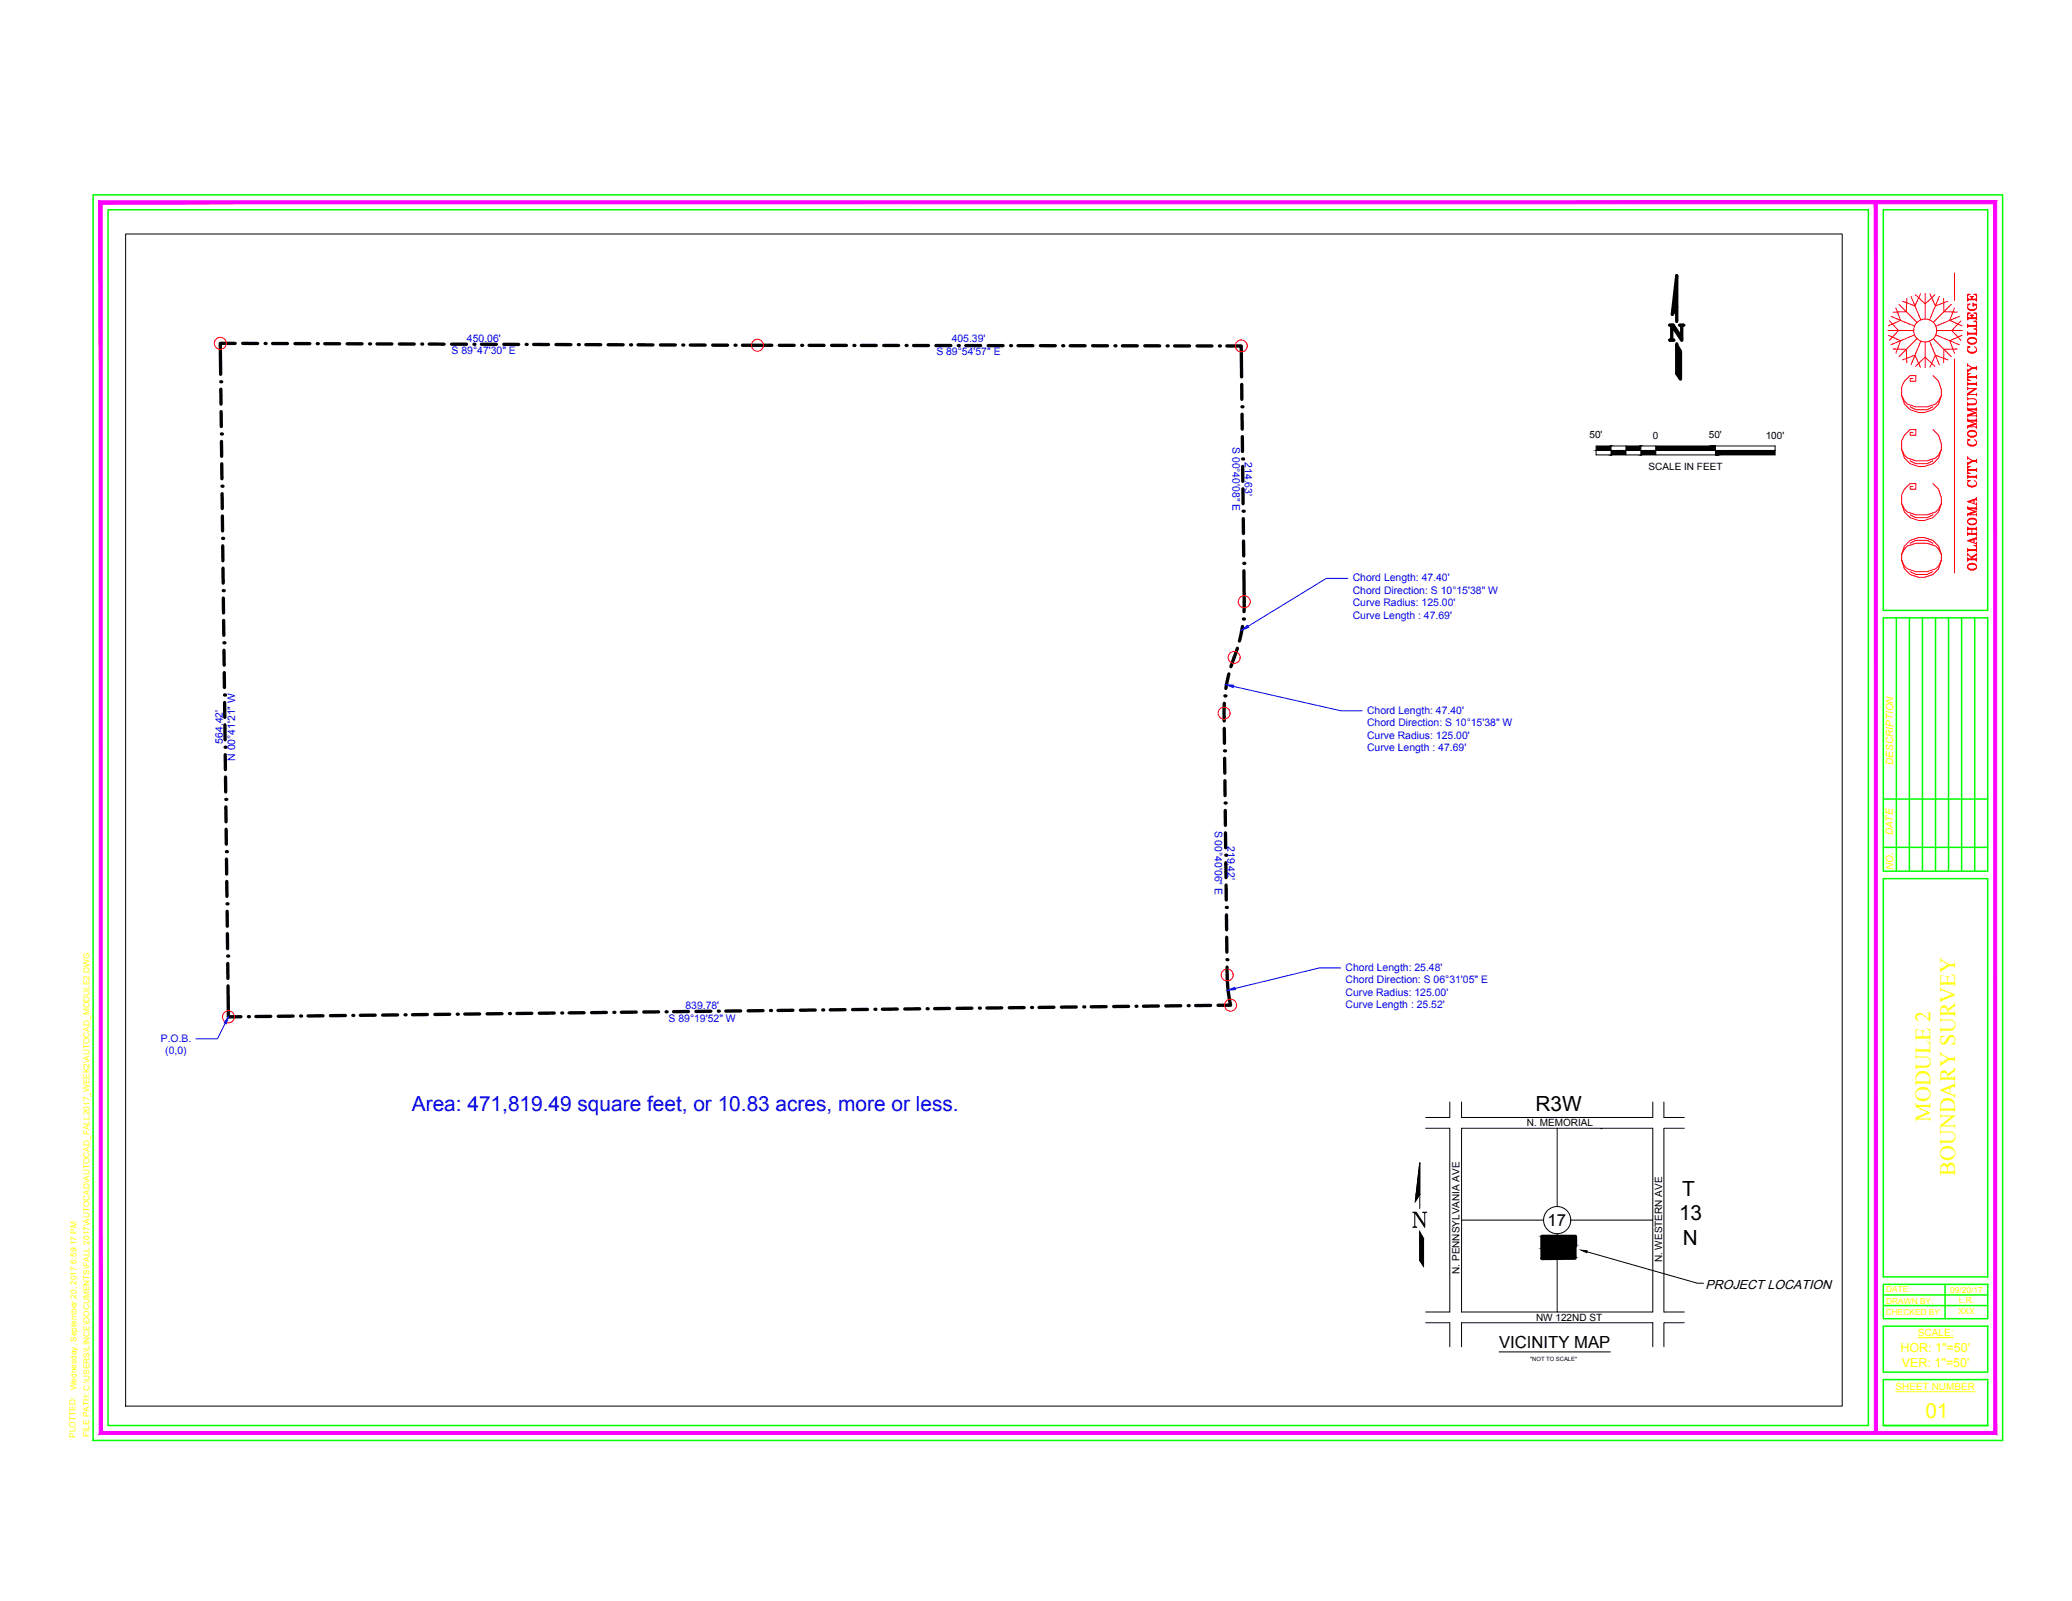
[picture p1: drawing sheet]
<svg xmlns="http://www.w3.org/2000/svg" width="559mm" height="432mm" viewBox="0 0 559 432" stroke-linecap="round" stroke-linejoin="round" font-family="sans-serif">
<!-- layer: BOUNDARY -->
<g fill="none" stroke="#000" stroke-width=".9">
<path d="M63.4 92.6h-4l.1 8.4M65.5 92.6h4M73.5 92.7h4M79.5 92.7h4.1M87.6 92.7h4M93.6 92.7h4M101.7 92.8h4M107.7 92.8h4M115.7 92.8h4.1M121.8 92.8h4M129.8 92.9h4.1M135.9 92.9h4"/>
<path d="M143.9 92.9h4M149.9 92.9h4.1M158 93h4M164 93h4.1M172.1 93h4M178.1 93h4M186.2 93.1h4M192.2 93.1h4M200.2 93.1h8M210.2 93.1h4M218.2 93.1h4M224.3 93.2h4"/>
<path d="M232.3 93.2h4M238.3 93.2h4.1M246.4 93.2h4M252.4 93.2h4M260.5 93.2h4M266.5 93.2h4M274.5 93.2h4.1M280.6 93.2h4M288.6 93.3h4M294.7 93.3h4M302.7 93.3h4M308.7 93.3h4.1"/>
<path d="M316.8 93.3h4M322.8 93.3h4M330.9 93.3h3.9v8.4M450.3 87.7h.9l2.3 3.5M450.3 91.7h1.1M450.5 91.7l.4-.2 .3 .2M450.5 87.7l.4 .2M451 87.7l2.4 3.5M452.2 92.7v8l1 1.5v-7.4l-1-1.7M452.2 82.9l-1.2 1.9 1.2-10.4v12.3M453 87.7h1.1M453.2 87.7l.3 .2 .4-.2"/>
<path d="M453.5 87.9v3.8l-2.6-4v3.8M59.6 105v4M59.6 111l.1 4M59.7 119.1l.1 4M334.9 103.7v4M335 111.7v4M335 117.8l.1 4M59.8 125.1l.1 4M59.9 133.1v4.1M60 139.2v4M335.1 125.8l.1 4M335.2 131.8l.1 4.1"/>
<path d="M335.3 139.9v4M60.1 147.2v4M60.1 153.3l.1 4M335.4 145.9v4M335.5 154v11M60.2 161.3l.1 4M60.3 167.3l.1 4.1M60.4 175.4l.1 4M333.7 174.8l-1.7 5M335.1 169l-.8 3.9M60.5 181.4v4M60.6 189.5v4"/>
<path d="M60.6 195.5l.1 4M330.2 196.5v4M330.2 189.7v4.8M331.4 181.8l-.8 3.9M60.7 203.5l.1 4.1M60.8 209.6l.1 4M60.9 217.6l.1 4.1M330.3 204.5v4M330.3 210.5l.1 4.1M330.4 218.6l.1 4M61 223.7v4M61.1 231.7v4"/>
<path d="M61.2 237.7v4.1M330.5 224.6l.1 4M330.6 232.7v4M330.7 238.7v4M61.2 245.8l.1 4M61.3 251.8l.1 4M61.4 259.9l.1 4M330.8 246.8v4M330.8 252.8l.1 4M61.5 265.9l.1 8.4 3.4-.1M73 274.1l-4 .1M79.1 274l-4.1 .1"/>
<path d="M87.1 274h-4M93.1 273.9h-4M101.2 273.8h-4M107.2 273.7l-4 .1M115.3 273.6l-4.1 .1M121.3 273.6h-4M129.4 273.5h-4.1M135.4 273.4h-4M143.4 273.3h-4M149.5 273.2l-4.1 .1M157.5 273.1l-4 .1M163.5 273.1h-4"/>
<path d="M171.6 273h-4M177.6 272.9h-4M185.7 272.8l-4 .1M191.7 272.7l-4 .1M199.8 272.6l-4.1 .1M205.8 272.6h-4M213.8 272.5h-4M219.9 272.4l-4 .1M227.9 272.3l-4 .1M233.9 272.2l-4 .1M242 272.2h-4M248 272.1h-4"/>
<path d="M256.1 272h-4M262.1 271.9l-4 .1M270.2 271.8l-4.1 .1M276.2 271.8h-4M284.2 271.7h-4M290.3 271.6h-4M298.3 271.5h-4M304.4 271.4l-4.1 .1M312.4 271.3l-4 .1M318.4 271.3h-4M326.5 271.2h-4M330.9 260.8a44.3 44.3 0 0 0 1 10.3h-3.4"/>
<path d="M415.8 333.5h9.1l-.1 5.8-8.9 .1z"/>
</g>
<g fill="#000">
<circle cx="71.5" cy="92.6" r=".45"/>
<circle cx="85.6" cy="92.7" r=".45"/>
<circle cx="99.7" cy="92.7" r=".45"/>
<circle cx="113.7" cy="92.8" r=".45"/>
<circle cx="127.8" cy="92.9" r=".45"/>
<circle cx="141.9" cy="92.9" r=".45"/>
<circle cx="156" cy="92.9" r=".45"/>
<circle cx="170.1" cy="93" r=".45"/>
<circle cx="184.1" cy="93.1" r=".45"/>
<circle cx="198.2" cy="93.1" r=".45"/>
<circle cx="216.2" cy="93.1" r=".45"/>
<circle cx="230.3" cy="93.2" r=".45"/>
<circle cx="244.4" cy="93.2" r=".45"/>
<circle cx="258.4" cy="93.2" r=".45"/>
<circle cx="272.5" cy="93.2" r=".45"/>
<circle cx="286.6" cy="93.2" r=".45"/>
<circle cx="300.7" cy="93.3" r=".45"/>
<circle cx="314.8" cy="93.3" r=".45"/>
<circle cx="328.9" cy="93.3" r=".45"/>
<circle cx="59.5" cy="103" r=".45"/>
<circle cx="59.7" cy="117" r=".45"/>
<circle cx="334.9" cy="109.7" r=".45"/>
<circle cx="59.9" cy="131.1" r=".45"/>
<circle cx="335.1" cy="123.8" r=".45"/>
<circle cx="335.3" cy="137.9" r=".45"/>
<circle cx="60" cy="145.2" r=".45"/>
<circle cx="60.2" cy="159.3" r=".45"/>
<circle cx="335.4" cy="151.9" r=".45"/>
<circle cx="60.4" cy="173.4" r=".45"/>
<circle cx="335.3" cy="167" r=".45"/>
<circle cx="60.6" cy="187.5" r=".45"/>
<circle cx="330.3" cy="187.7" r=".45"/>
<circle cx="60.7" cy="201.5" r=".45"/>
<circle cx="60.9" cy="215.6" r=".45"/>
<circle cx="330.2" cy="202.5" r=".45"/>
<circle cx="330.4" cy="216.6" r=".45"/>
<circle cx="61.1" cy="229.7" r=".45"/>
<circle cx="330.6" cy="230.7" r=".45"/>
<circle cx="61.2" cy="243.8" r=".45"/>
<circle cx="61.4" cy="257.9" r=".45"/>
<circle cx="330.7" cy="244.7" r=".45"/>
<circle cx="330.9" cy="258.8" r=".45"/>
<circle cx="67" cy="274.2" r=".45"/>
<circle cx="81.1" cy="274" r=".45"/>
<circle cx="95.2" cy="273.9" r=".45"/>
<circle cx="109.2" cy="273.7" r=".45"/>
<circle cx="123.3" cy="273.5" r=".45"/>
<circle cx="137.4" cy="273.4" r=".45"/>
<circle cx="151.5" cy="273.2" r=".45"/>
<circle cx="165.6" cy="273" r=".45"/>
<circle cx="179.6" cy="272.9" r=".45"/>
<circle cx="193.7" cy="272.7" r=".45"/>
<circle cx="207.8" cy="272.5" r=".45"/>
<circle cx="221.9" cy="272.4" r=".45"/>
<circle cx="236" cy="272.2" r=".45"/>
<circle cx="250" cy="272.1" r=".45"/>
<circle cx="264.1" cy="271.9" r=".45"/>
<circle cx="278.2" cy="271.7" r=".45"/>
<circle cx="292.3" cy="271.6" r=".45"/>
<circle cx="306.4" cy="271.4" r=".45"/>
<circle cx="320.4" cy="271.2" r=".45"/>
</g>
<!-- layer: ENDPOINT -->
<g fill="none" stroke="#f00" stroke-width=".27">
<circle cx="59.4" cy="92.6" r="1.61"/>
<circle cx="204.3" cy="93.1" r="1.61"/>
<circle cx="334.8" cy="93.3" r="1.61"/>
<circle cx="332.8" cy="177.3" r="1.61"/>
<circle cx="335.6" cy="162.3" r="1.61"/>
<circle cx="330.1" cy="192.3" r="1.61"/>
<circle cx="61.6" cy="274.3" r="1.61"/>
<circle cx="331" cy="263" r="1.61"/>
<circle cx="331.9" cy="271.1" r="1.61"/>
</g>
<!-- layer: DIMENSION -->
<g fill="#00f" stroke="#00f" stroke-width=".27">
<path d="M61.6 274.3l-.6 1.8-.6-.3z"/>
<path d="M334.9 169.9l1.5-1.2 .3 .5z"/>
<path d="M330.8 184.7l1.9 .1-.1 .6z"/>
<path d="M331.2 267.1l1.8-.8 .2 .6z"/>
</g>
<path d="M363.5 156h-5.8l-21.1 12.9M332.6 185.1l29 6.6h5.8M60.7 276l-2.1 4.2h-5.8M361.6 261.1h-5.8l-22.7 5.5" fill="none" stroke="#00f" stroke-width=".27"/>
<!-- layer: 0 -->
<g fill="none" stroke="#000" stroke-width=".27">
<path d="M33.9 63.1h462.9v316.1h-462.9zM430.5 121.5v1.2h4M434.5 120.3h4M438.5 122.7h4M442.5 120.3h4M446.5 122.7h16.1M462.6 120.3h16.1v1.2M391 297.2v4.2h-6.5M394.2 297.2v4.2h51.5v-4.2M448.7 297.2v4.2h5.5M384.5 304.3h6.5v49.6h-6.5M394.2 304.3h51.5v49.6h-51.5z"/>
<path d="M420 304.3v21.1M431.8 304.4h.1M454.2 304.3h-5.5v49.6h5.5M381 327h.9l2.3 3.4M381 331h1.1M381.2 331l.4-.2 .3 .2M381.2 327l.4 .2M381.7 327l2.3 3.4M382.9 332v8l1 1.5v-7.5l-1-1.7M382.9 322.1l-1.2 1.9 1.2-10.4v12.4M383.7 327h1.1M383.9 327l.3 .2 .4-.2"/>
<path d="M384.2 327.2v3.8l-2.6-4v3.8M394.2 329.1h22.1M420 332.7v21.2M423.6 329.1h22.1M428 337.6l29.8 8.5h1.6M384.5 356.7h6.5v6.5M454.2 356.7h-5.5v6.5M394.2 363.2v-6.5h51.5v6.5M404.3 364.6h30"/>
<circle cx="420" cy="329.1" r="3.7"/>
</g>
<!-- layer: Z-TB-BORDER -->
<g fill="#f0f" stroke="#f0f" stroke-width=".27">
<path d="M27.5 386.1l-.8 .8 511-.8zM26.7 386.9l511-.8 .8 .8zM537.7 55v331.1l.8 .8zM537.7 55l.8-.8v332.7zM27.5 55h510.2l.8-.8zM26.7 54.2h511.8l-511 .8zM26.7 54.2l.8 331.9v-331.1zM26.7 54.2l.8 331.9-.8 .8z"/>
<path d="M505.5 54.6v331.9h.8zM505.5 54.6h.8v331.9z"/>
</g>
<!-- layer: Z-TB-BORDER2 -->
<g fill="none" stroke="#0f0" stroke-width=".4">
<path d="M25.1 52.5h515v336h-515zM29.1 56.6h474.8v327.9h-474.8zM507.9 56.6h28.2v108h-28.2zM507.9 166.6h28.2v68.4h-28.2zM511.4 166.6v68.4M514.9 166.6v68.4M518.5 166.6v68.4M522 166.6v68.4M525.5 166.6v68.4M529 166.6v68.4M532.6 166.6v68.4M507.9 215.5h28.2"/>
<path d="M507.9 237h28.2v107.4h-28.2zM507.9 228.5h28.2M507.9 357.7h28.2v12.4h-28.2zM507.9 346.4h28.2v9.3h-28.2zM507.9 349.3h28.2M507.9 352.1h28.2M524.6 346.4v9.3M507.9 372.1h28.2v12.4h-28.2zM536.1 384.3v.2h-28.2"/>
</g>
<!-- layer: Z-TB-TEXT -->
<path d="M511.2 375.4h21.5M517.3 360.8h9.6" fill="none" stroke="#ff0" stroke-width=".27"/>
<!-- layer: Z-TB-LOGO -->
<g fill="none" stroke="#f00" stroke-width=".27">
<path d="M515.4 79.9l2.6 6.4M516.6 79.5l2.6 2.5 2.6-2.5M517.9 79.2l-1.5 3.3-3.3-1.3M519.2 79.2v6.9M520.5 79.2l1.5 3.3 3.3-1.3M523 79.9l-2.6 6.4M527.1 73.6v7.4M509.2 89.1h6.9M509.3 90.4l3.3 1.5-1.3 3.4M509.6 86.5l2.4 2.6-2.4 2.7M510 85.3l6.3 2.7M510.5 94.1l3.6 .1 .1 3.6"/>
<path d="M511.3 83l1.3 3.4-3.3 1.5M512.1 82.1l4.9 4.9M514.2 80.5l-.1 3.6-3.6 .1M516.3 90.3l-6.3 2.7M517 91.3l-4.9 4.9M518 92l-2.6 6.4M519.2 92.2v6.9M520.4 92l2.6 6.4M521.4 91.3l4.9 4.9M522.1 90.3l6.3 2.7M522.3 89.1h6.9M524.2 80.5l.1 3.6 3.6 .1"/>
<path d="M526.3 82.1l-4.9 4.9M527.1 83l-1.3 3.4 3.3 1.5M527.1 96.9v57.7M527.9 94.1l-3.6 .1-.1 3.6M528.4 85.3l-6.3 2.7M528.8 86.5l-2.4 2.6 2.4 2.7M529.1 90.4l-3.3 1.5 1.3 3.4"/>
<circle cx="519.2" cy="89.1" r="3.1"/>
</g>
<!-- layer: BOUNDARY -->
<g fill="#000" stroke="#000" stroke-width=".27">
<path d="M452.2 93.1l1 1.7h-1zM452.2 94.8h1v5.9z"/>
<path d="M452.2 74.4v8.5h-1zM451.2 82.9l-.2 1.9 1.2-1.9z"/>
<path d="M452.2 94.8v5.9h1zM452.2 100.7h1v1.5z"/>
</g>
<!-- layer: 0 -->
<g fill="#000" stroke="#000" stroke-width=".27">
<path d="M382.9 332.3l1 1.7h-1zM382.9 334h1v6zM415.8 333.5h4.8zM415.9 339.2h8.9v.1zM426.4 337.2l1.7 .2-.2 .5z"/>
<path d="M430.5 120.3h4l-4 1.2zM430.5 121.5h4v-1.2z"/>
<path d="M434.5 121.5h4l-4 1.2zM434.5 122.7h4v-1.2z"/>
<path d="M438.5 120.3h4l-4 1.2zM438.5 121.5h4v-1.2z"/>
<path d="M442.5 121.5h4l-4 1.2zM442.5 122.7h4v-1.2z"/>
<path d="M446.5 120.3h16.1l-16.1 1.2zM446.5 121.5h16.1v-1.2z"/>
<path d="M462.6 121.5h16.1l-16.1 1.2zM462.6 122.7h16.1v-1.2z"/>
<path d="M382.9 313.6v8.5h-1zM381.9 322.1l-.2 1.9 1.2-1.9z"/>
<path d="M382.9 334v6h1zM382.9 340h1v1.5z"/>
<path d="M415.9 339.2v.1h8.9zM415.9 339.3h8.9z"/>
<path d="M415.8 333.5h9.1zM415.8 333.5h9.1z"/>
<path d="M415.9 336.7l8.9 2.4-.1-2.4zM415.9 336.7l8.9 2.4h-8.9z"/>
<path d="M415.9 336.6l8.8 .1v-.1zM415.9 336.6l8.8 .1h-8.8z"/>
<path d="M415.9 339.1l8.9 .1zM415.9 339.1l8.9 .1z"/>
<path d="M415.9 336.4l8.8 .2 .1-.2zM415.9 336.4l8.8 .2h-8.8z"/>
<path d="M415.9 336.2l8.9 .2v-.2zM415.9 336.2l8.9 .2h-8.9z"/>
<path d="M415.9 336.1l8.9 .1 .1-.1zM415.9 336.1l8.9 .1h-8.9z"/>
<path d="M415.8 333.5l9.1 2.2v-2.2zM415.8 333.5l9.1 2.2h-9z"/>
<path d="M415.9 335.7l9 .2v-.2zM415.9 335.7l9 .2h-9z"/>
<path d="M415.9 335.9l9 .2v-.2zM415.9 335.9l9 .2h-9z"/>
</g>
<text font-size="16.3" fill="#f00" x="524.6" y="157" transform="rotate(-90 524.6 157)">occc</text>
<g font-size="5.9" fill="#ff0">
<text x="520.6" y="302.5" transform="rotate(-90 520.6 302.5)">MODULE 2</text>
<text x="527.3" y="317.1" transform="rotate(-90 527.3 317.1)">BOUNDARY SURVEY</text>
</g>
<text font-size="5.7" fill="#f00" x="534.1" y="154.9" transform="rotate(-90 534.1 154.9)">OKLAHOMA CITY COMMUNITY COLLEGE</text>
<text font-size="5.6" fill="#00f" x="111.1" y="299.6">Area: 471,819.49 square feet, or 10.83 acres, more or less.</text>
<g font-size="5.6">
<text x="414.1" y="299.8">R3W</text>
<text x="453.6" y="322.6">T</text>
<text x="452.8" y="329.1">13</text>
<text x="453.8" y="335.8">N</text>
</g>
<text font-size="5.6" fill="#ff0" x="519.3" y="382.3">01</text>
<g font-size="4.5">
<text x="417.4" y="330.7">17</text>
<text x="404.3" y="363.7">VICINITY MAP</text>
</g>
<text font-size="3.5" x="460" y="347.5">PROJECT LOCATION</text>
<g font-size="3.4" fill="#ff0">
<text x="512.5" y="364.6">HOR: 1&quot;=50'</text>
<text x="512.9" y="368.6">VER: 1&quot;=50'</text>
</g>
<g font-size="2.8" fill="#00f">
<text x="121.8" y="95.6">S 89°47'30&quot; E</text>
<text x="125.9" y="92.2">450.06'</text>
<text x="252.5" y="95.7">S 89°54'57&quot; E</text>
<text x="256.7" y="92.3">405.39'</text>
<text x="332.4" y="120.5" transform="rotate(90 332.4 120.5)">S 00°40'08&quot; E</text>
<text x="335.7" y="124.6" transform="rotate(90 335.7 124.6)">214.63'</text>
<text x="364.8" y="156.7">Chord Length: 47.40'</text>
<text x="364.8" y="160.1">Chord Direction: S 10°15'38&quot; W</text>
<text x="364.8" y="163.5">Curve Radius: 125.00'</text>
<text x="364.8" y="166.9">Curve Length : 47.69'</text>
<text x="368.7" y="192.4">Chord Length: 47.40'</text>
<text x="368.7" y="195.8">Chord Direction: S 10°15'38&quot; W</text>
<text x="60.1" y="200.6" transform="rotate(-90 60.1 200.6)">564.42'</text>
<text x="368.7" y="199.2">Curve Radius: 125.00'</text>
<text x="368.7" y="202.6">Curve Length : 47.69'</text>
<text x="63.4" y="205.2" transform="rotate(-90 63.4 205.2)">N 00°41'21&quot; W</text>
<text x="327.6" y="224" transform="rotate(90 327.6 224)">S 00°40'06&quot; E</text>
<text x="331" y="228.2" transform="rotate(90 331 228.2)">219.42'</text>
<text x="362.9" y="261.8">Chord Length: 25.48'</text>
<text x="362.9" y="265.2">Chord Direction: S 06°31'05&quot; E</text>
<text x="362.9" y="268.6">Curve Radius: 125.00'</text>
<text x="180.3" y="275.6">S 89°19'52&quot; W</text>
<text x="184.9" y="272.2">839.78'</text>
<text x="362.9" y="272">Curve Length : 25.52'</text>
<text x="43.4" y="280.9">P.O.B.</text>
<text x="44.6" y="284.3">(0,0)</text>
</g>
<g font-size="2.7">
<text x="428.7" y="118.2">50'</text>
<text x="445.8" y="118.3">0</text>
<text x="460.9" y="118.2">50'</text>
<text x="476.2" y="118.3">100'</text>
<text x="444.6" y="126.7">SCALE IN FEET</text>
<text x="411.8" y="303.8">N. MEMORIAL</text>
<text x="448.2" y="340.5" transform="rotate(-90 448.2 340.5)">N. WESTERN AVE</text>
<text x="393.6" y="343.6" transform="rotate(-90 393.6 343.6)">N. PENNSYLVANIA AVE</text>
<text x="414.2" y="356.4">NW 122ND ST</text>
</g>
<g font-size="2.7" fill="#ff0">
<text x="510.5" y="206.3" transform="rotate(-90 510.5 206.3)">DESCRIPTION</text>
<text x="510.5" y="225.3" transform="rotate(-90 510.5 225.3)">DATE</text>
<text x="510.5" y="234.6" transform="rotate(-90 510.5 234.6)">NO.</text>
<text x="517.3" y="360.2">SCALE:</text>
<text x="511.2" y="374.8">SHEET NUMBER</text>
</g>
<g font-size="2.2" fill="#ff0">
<text x="508.7" y="348.6">DATE:</text>
<text x="508.7" y="351.6">DRAWN BY:</text>
<text x="526" y="348.6">09/20/17</text>
<text x="528.3" y="351.5">L.R.</text>
<text x="508.6" y="354.7">CHECKED BY:</text>
<text x="528.1" y="354.4">XXX</text>
<text x="20.6" y="375" transform="rotate(-90 20.6 375)">Wednesday, September 20, 2017 6:59:17 PM</text>
<text x="20.4" y="387.8" transform="rotate(-90 20.4 387.8)">PLOTTED:</text>
<text x="24.1" y="387.7" transform="rotate(-90 24.1 387.7)">FILE PATH: C:\USERS\LINCE\DOCUMENTS\FALL 2017\AUTOCAD\AUTOCAD_FALL2017_WEEK2\AUTOCAD_MODULE2.DWG</text>
</g>
<text font-size="1.6" x="412.7" y="367.1">&quot;NOT TO SCALE&quot;</text>
</svg>
